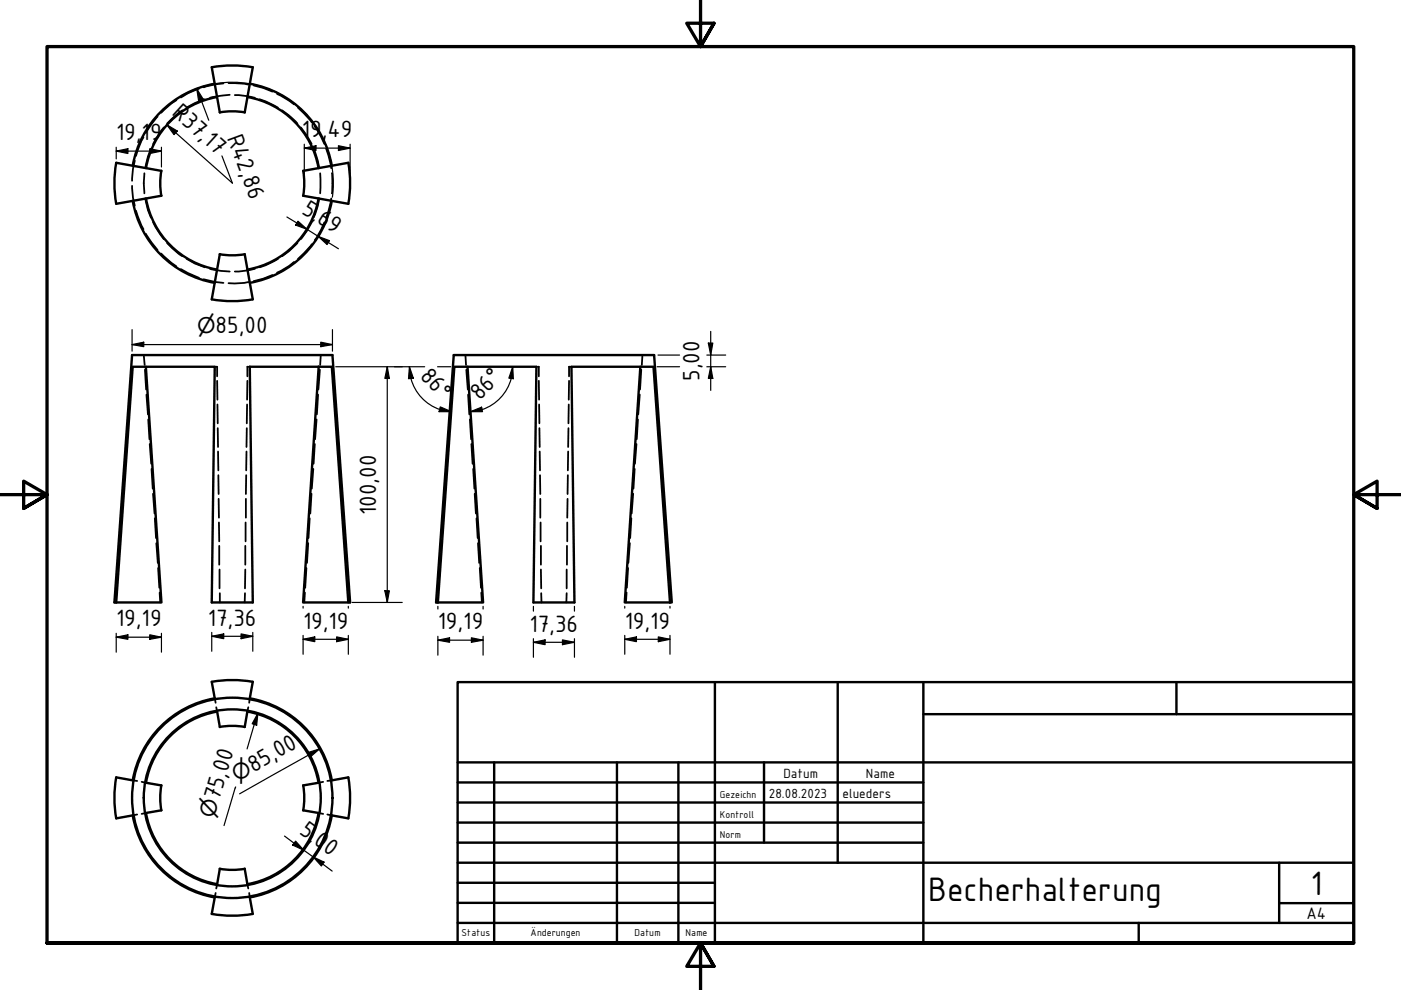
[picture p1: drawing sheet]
<svg xmlns="http://www.w3.org/2000/svg" width="297mm" height="210mm" viewBox="0 0 297 210" stroke-linecap="round" stroke-linejoin="round" font-family="sans-serif">
<!-- layer: Verdeckt (ISO) -->
<g fill="none" stroke="#000" stroke-width=".38">
<path d="M42.2 18.8l-2.4 1-1.4 .9M47.4 17.7l-1.7 .2-2.5 .6M48.5 17.6l3.3 .2 .9 .1M53.8 18.1l4 1.3M58.7 19.9l2.6 1.5 1.1 .7M28 39.4l.2 2.5 .4 1.7M28.6 34.1l-.4 1.7-.2 2.5M30.4 29.1l-.4 .8-1.2 3.2M30.6 36.7l-.1 2.1 .1 2.2M32 31.5l-.6 1.7-.6 2.5M33.4 24.7l-1.3 1.7-1.2 1.8M34.7 27l-.7 1-1.6 2.6"/>
<path d="M37.4 21.2l-1.1 .7-2.1 2M38.7 23.4l-.7 .4-2.6 2.4M43.4 21.1l-2.1 .8-1.7 .9M48.7 20.1l-4.2 .6M49.8 20.2l2.8 .2 1.4 .3M55.1 21.1l1.2 .4 2.6 1.3M59.8 23.4l1.5 1.1 1.8 1.7M63.2 22.8l2.9 3.1M63.8 27a14 14 0 0 1 2.2 3.6M66.5 31.6l.9 2.5 .3 1.6M66.7 26.8l1.4 2.2 .7 1.5M67.9 36.7v4.3"/>
<path d="M69.2 31.5l.4 1.3 .6 2.9M70.4 36.7l.1 2.1-.1 2.2M28.8 44.7l1.6 3.9M30.8 42.1l.6 2.4 .6 1.6M30.9 49.6l1.2 1.7 1.3 1.7M32.4 47.1l.6 1 1.7 2.6M34.2 53.8l2.1 1.9 1.1 .8M35.4 51.5l2.6 2.4 .7 .4M38.4 57.1l1.4 .8 2.4 1M39.6 54.9l1.7 1 2.1 .8M43.2 59.2l2.5 .6 1.7 .2M44.5 57l2.4 .4 1.8 .2"/>
<path d="M52.7 59.8l-2.9 .3-1.3-.1M54 57l-1.4 .3-2.8 .3M57.8 58.3l-2 .8-2 .5M58.9 54.9l-2.6 1.3-1.2 .5M62.4 55.5l-1.1 .9-2.6 1.4M63.1 51.5l-1.8 1.7-1.5 1.1M66 47.2a14 14 0 0 1-2.2 3.5M66.1 51.8l-2.9 3.1M67.7 42.1l-.3 1.6-.9 2.4M68.8 47.2l-.7 1.5-1.4 2.2M70.2 42.1l-.6 2.8-.4 1.3M30.5 75.3l.2 2.1"/>
<path d="M30.7 78.4l.3 4.2M45.5 77.8h.2M45.8 77.8h.2v2M52.6 77.8h-.1v2M52.8 77.8h.2M67.8 78.4l-.3 4.2M68 75.3l-.1 2.1M98.7 75.3l.1 2.1M98.9 78.4l.3 4.2M113.7 77.8h.2M114 77.8h.2v2M120.8 77.8h-.2v2"/>
<path d="M121 77.8h.2M136 78.4l-.3 4.2M136.2 75.3l-.1 2.1M31.1 83.7l.3 4.2M31.4 88.9l.3 4.2M31.7 94.1l.4 4.2M32.1 99.4l.3 4.2M46 80.7l.1 4M46.1 85.8l.1 4M46.2 90.8v4M46.2 95.7l.1 4M52.3 95.7l-.1 4"/>
<path d="M52.3 90.8v4M52.4 85.8l-.1 4M52.5 80.7l-.1 4M66.4 99.4l-.3 4.2M66.7 94.1l-.2 4.2M67.1 88.9l-.3 4.2M67.4 83.7l-.2 4.2M99.3 83.7l.2 4.2M99.6 88.9l.3 4.2M99.9 94.1l.3 4.2M100.3 99.4l.3 4.2M114.2 80.7l.1 4"/>
<path d="M114.3 85.8l.1 4M114.4 90.8v4M114.4 95.7l.1 4M120.5 95.7l-.1 4M120.5 90.8v4M120.6 85.8l-.1 4M120.6 80.7v4M134.6 99.4l-.3 4.2M134.9 94.1l-.3 4.2M135.3 88.9l-.3 4.2M135.6 83.7l-.3 4.2M32.4 104.7l.4 4.2"/>
<path d="M32.8 109.9l.3 4.2M33.1 115.2l.4 4.2M46.3 100.7l.1 4M46.4 105.8v4M46.4 110.8l.1 4M46.5 115.7v4M52 115.7v4M52.1 110.8v4M52.1 105.8v4M52.2 100.7l-.1 4M65.3 115.2l-.2 4.2M65.7 109.9l-.3 4.2"/>
<path d="M66 104.7l-.2 4.2M100.6 104.7l.3 4.2M101 109.9l.3 4.2M101.3 115.2l.3 4.2M114.5 100.7l.1 4M114.6 105.8v4M114.6 110.8v4M114.7 115.7v4M120.2 115.7v4M120.3 110.8v4M120.3 105.8v4M120.4 100.7l-.1 4"/>
<path d="M133.5 115.2l-.3 4.2M133.9 109.9l-.3 4.2M134.2 104.7l-.3 4.2M33.5 120.4l.3 4.2M33.8 125.6l.2 2.1M46.5 120.7v4M46.6 125.8v1.9M51.9 125.8v1.9M52 120.7l-.1 4M64.6 125.6l-.1 2.1M65 120.4l-.3 4.2M101.7 120.4l.3 4.2"/>
<path d="M102 125.6l.2 2.1M114.7 120.7v4M114.7 125.8l.1 1.9M120.1 120.7v4M120.1 125.8v1.9M132.8 125.6l-.1 2.1M133.2 120.4l-.3 4.2M45.5 148.1l.2 .9M45.8 150l.2 .8M52.6 150l-.1 .8M53 148.1l-.2 .9M28.1 165.5l1 .1"/>
<path d="M29.1 172.7l-1 .2M30 165.8l.9 .2M30.9 172.4l-.9 .2M67.6 172.4l.9 .2M68.5 165.8l-.9 .2M69.4 172.7l1 .2M70.4 165.5l-1 .1M45.7 189.3l-.2 1M46 187.5l-.2 .9M52.5 187.5l.1 .9M52.8 189.3l.2 1"/>
</g>
<!-- layer: Sichtbar (ISO) -->
<g fill="none" stroke="#000" stroke-width=".51">
<path d="M45.5 17.8a21.4 21.4 0 0 0-17.4 17.3M53 17.8a21.4 21.4 0 0 1 17.4 17.3M34.2 36.2l-.2 3 .2 2.3M34.2 36.2l-9.6-1.7a25 25 0 0 0 0 8.7l9.6-1.7M46 20.6a18.6 18.6 0 0 0-15 15M46.6 23.8l3-.2 2.3 .2 1.7-9.5a25 25 0 0 0-8.7 0l1.7 9.5M52.5 20.6a18.6 18.6 0 0 1 15 15M64.3 36.2l9.6-1.7a25 25 0 0 1 0 8.7l-9.6-1.7M64.3 36.2l.2 2.3-.2 3M28.1 42.6a21.4 21.4 0 0 0 17.4 17.4M31 42.1a18.6 18.6 0 0 0 15 15.1M67.5 42.1a18.6 18.6 0 0 1-15 15.1"/>
<path d="M70.3 42.6a21.4 21.4 0 0 1-17.3 17.4M30.9 77.8l3.3 49.9h-9.6M53.6 63.5l-1.7-9.6-3 .2-2.3-.2-1.7 9.6a25 25 0 0 0 8.7 0M67.6 77.8l-3.3 49.9h9.6l-3.5-49.9h-17.4l.6 49.9h-8.7l.6-49.9h-17.4l-3.5 49.9M99.1 77.8l3.3 49.9h-9.6M135.8 77.8l-3.3 49.9h9.5M24.6 127.7h-.3l3.7-52.4h42.5l3.7 52.4h-.3M92.8 127.7h-.3l3.7-52.4h42.5l3.7 52.4h-.4M92.8 127.7l3.5-49.9h17.4l-.6 49.9h8.7l-.6-49.9h17.4l3.4 49.9M46 150.9a18.6 18.6 0 0 0-15 15M46 150.8l.6 3.3 2.3-.2 3 .2 .6-3.3a18.6 18.6 0 0 1 15 15.1M24.6 164.8a25 25 0 0 0 0 8.7"/>
<path d="M24.6 173.5l3.5-.6a21.5 21.5 0 0 0 17.4 17.4l-.6 3.5a25 25 0 0 0 8.7 0l-.6-3.5a21.4 21.4 0 0 0 17.3-17.4l3.6 .6M24.6 164.8l3.5 .6a21.4 21.4 0 0 1 17.4-17.3l-.6-3.5a25 25 0 0 1 8.7 0l-.6 3.5a21.4 21.4 0 0 1 17.4 17.3l3.5-.6M30.9 166l3.3 .5M31 172.4a18.6 18.6 0 0 0 15 15.1M34.2 166.5l-.2 3 .2 2.3M34.2 171.8l-3.3 .6M64.3 171.8l3.3 .6M64.3 166.5l.2 2.3-.2 3M67.5 172.4a18.6 18.6 0 0 1-15 15.1l-.6-3.3-2.3 .2-3-.2-.6 3.3M67.6 166l-3.3 .5M73.9 164.8a25 25 0 0 1 0 8.7"/>
<circle cx="49.2" cy="169.2" r="21.2"/>
<circle cx="49.2" cy="169.2" r="18.8"/>
</g>
<!-- layer: Rahmen (ISO) -->
<path d="M148.5 -.1v10l-2.9-5h5.8l-2.9 5 2.9-5M0 104.9h10l-5-2.9v5.8l5-2.9-5 2.9M297 104.9h-10l5-2.9v5.8l-5-2.9 5 2.9M10 199.9v-190h277v190h-277h277M151.4 204.9l-2.9-5 2.9 5h-5.8l2.9-5v10" fill="none" stroke="#000" stroke-width=".7"/>
<!-- layer: Titel (ISO) -->
<g fill="none" stroke="#000" stroke-width=".51">
<path d="M97 144.6h190v55.3h-190zM151.6 144.6v55.3M177.6 144.6v38.3M195.8 151.4h91.2M195.8 144.6v55.3M249.4 144.6v6.8M97 165.9h98.8M97 170.2h98.8M97 174.4h98.8M97 178.7h98.8M97 161.6h190M104.8 161.6v38.3"/>
<path d="M130.8 161.6v38.3M143.8 161.6v38.3M162 161.6v17.1M97 195.7h190M97 182.9h190M97 187.2h54.6M97 191.4h54.6M241.4 195.7v4.2M271.2 191.5h15.8M271.2 182.9v12.8"/>
</g>
<g fill="none" stroke="#000" stroke-width=".25">
<path d="M41.7 18.8l1.4 2.2-1 .3zM41.7 18.8l2.6 6.7M24.6 32l2.5-.5v1zM24.6 31.2v2.5M24.6 32h9.6M31.7 31.5l2.5 .5-2.5 .5zM34.2 31.2v4.2M35.4 26.5l2.2 1.3-.7 .7zM35.4 26.5l13.9 12.3-2.2-5.7M38.8 20.1a21.4 21.4 0 0 1 26.6 4.7M64.5 31.4l2.5-.5v1zM64.5 31.4h9.7"/>
<path d="M64.5 30.6v7.5M69 30.6a21.4 21.4 0 0 1 1.5 11.2M71.8 30.9l2.4 .5-2.4 .5zM74.2 30.6v7.5M60.8 46l11 6.7M63.2 46.9l1.9 1.7-2.4-.9zM67.5 50.1l2.3 .9-.5 .9zM28 73.1l2.5-.5v.9zM28 73.1h42.5M28 69.9v4.6M68 72.6l2.5 .5-2.5 .4zM70.5 69.9v4.6"/>
<path d="M71.2 77.8h18.8M82.1 77.8l.4 2.4h-.9zM82.1 77.8v49.9M86.8 77.8l.8 2.4-1 .1zM86.8 77.8a9.6 9.6 0 0 0 6.4 9M92.8 77.8h2.8M108.7 77.8l.1 2.5-.9-.1zM108.7 77.8l-.4 2.4M139.3 77.8h4.8M139.5 75.3h4.6M149.9 77.8h4M149.9 75.3h4"/>
<path d="M150.2 72.7h.9l-.4 2.6zM150.7 77.8l.4 2.4h-.9zM150.7 70.3v12.5M93.2 86.8l2.5 .5M93.3 86.3l2.4 1h-2.6zM99.8 87.3l2.3-1 .2 1zM102.2 86.8l-2.4 .5M108.4 80.3a9.6 9.6 0 0 1-6.2 6.5M24.6 135.1l2.5-.5v.9zM24.6 135.1h9.6M24.6 134.3v4M31.7 134.6l2.5 .5-2.5 .4z"/>
<path d="M34.2 134.3v4M44.9 134.9l2.5-.5v1zM44.9 134.9h8.7M44.9 134.1v4M51.1 134.4l2.5 .5-2.5 .5zM53.6 134.1v4M64.3 135.5l2.4-.5v1.1zM64.3 135.5h9.6M64.3 128.6v.3M64.3 134.7v4M71.4 135l2.5 .5-2.5 .6zM73.9 128.6v.3"/>
<path d="M73.9 134.7v4M74.7 127.7h10.6M81.6 125.3h.9l-.4 2.4zM92.8 135.7l2.5-.5v1zM92.8 135.7h9.6M92.8 128.6v.5M92.8 134.9v4M99.9 135.2l2.5 .5-2.5 .5zM102.4 128.6v.5M102.4 134.9v4M113.1 136.2l2.5-.5v1zM113.1 136.2h8.7"/>
<path d="M113.1 128.6v1M113.1 135.4v4M119.3 135.7l2.5 .5-2.5 .5zM121.8 128.6v1M121.8 135.4v4M132.5 135.5l2.4-.5v1.1zM132.5 135.5h9.5M132.5 128.6v.3M132.5 134.7v4M139.6 135l2.4 .5-2.4 .6zM142 128.6v.3M142 134.7v4"/>
<path d="M54.7 151.2l-.3 2.6-.9-.3zM54.7 151.2l-2.3 7.6M65.3 159.5l2.5-.7-2 1.6zM67.8 158.8l-17 9.5M50 166.8l-2.5 8.2M60.3 177.3l10.1 7.4M62.7 178.3l1.7 1.9-2.4-1zM66.4 181.7l2.3 1.1-.6 .8z"/>
</g>
<g fill="#000">
<path d="M24.6 32l2.5-.5v1z" fill-rule="evenodd"/>
<path d="M31.7 31.5l2.5 .5-2.5 .5z" fill-rule="evenodd"/>
<path d="M35.4 26.5l2.2 1.3-.7 .7z" fill-rule="evenodd"/>
<path d="M41.7 18.8l1.4 2.2-1 .3z" fill-rule="evenodd"/>
<path d="M64.5 31.4l2.5-.5v1z" fill-rule="evenodd"/>
<path d="M71.8 30.9l2.4 .5-2.4 .5z" fill-rule="evenodd"/>
<path d="M63.2 46.9l1.9 1.7-2.4-.9z" fill-rule="evenodd"/>
<path d="M67.5 50.1l2.3 .9-.5 .9z" fill-rule="evenodd"/>
<path d="M28 73.1l2.5-.5v.9z" fill-rule="evenodd"/>
<path d="M68 72.6l2.5 .5-2.5 .4z" fill-rule="evenodd"/>
<path d="M150.2 72.7h.9l-.4 2.6z" fill-rule="evenodd"/>
<path d="M82.1 77.8l.4 2.4h-.9z" fill-rule="evenodd"/>
<path d="M86.8 77.8l.8 2.4-1 .1z" fill-rule="evenodd"/>
<path d="M93.3 86.3l2.4 1h-2.6z" fill-rule="evenodd"/>
<path d="M99.8 87.3l2.3-1 .2 1z" fill-rule="evenodd"/>
<path d="M108.7 77.8l.1 2.5-.9-.1z" fill-rule="evenodd"/>
<path d="M150.7 77.8l.4 2.4h-.9z" fill-rule="evenodd"/>
<path d="M24.6 135.1l2.5-.5v.9z" fill-rule="evenodd"/>
<path d="M31.7 134.6l2.5 .5-2.5 .4z" fill-rule="evenodd"/>
<path d="M44.9 134.9l2.5-.5v1z" fill-rule="evenodd"/>
<path d="M51.1 134.4l2.5 .5-2.5 .5z" fill-rule="evenodd"/>
<path d="M64.3 135.5l2.4-.5v1.1z" fill-rule="evenodd"/>
<path d="M71.4 135l2.5 .5-2.5 .6z" fill-rule="evenodd"/>
<path d="M81.6 125.3h.9l-.4 2.4z" fill-rule="evenodd"/>
<path d="M92.8 135.7l2.5-.5v1z" fill-rule="evenodd"/>
<path d="M99.9 135.2l2.5 .5-2.5 .5z" fill-rule="evenodd"/>
<path d="M113.1 136.2l2.5-.5v1z" fill-rule="evenodd"/>
<path d="M119.3 135.7l2.5 .5-2.5 .5z" fill-rule="evenodd"/>
<path d="M132.5 135.5l2.4-.5v1.1z" fill-rule="evenodd"/>
<path d="M139.6 135l2.4 .5-2.4 .6z" fill-rule="evenodd"/>
<path d="M54.7 151.2l-.3 2.6-.9-.3z" fill-rule="evenodd"/>
<path d="M62.7 178.3l1.7 1.9-2.4-1z" fill-rule="evenodd"/>
<path d="M65.3 159.5l2.5-.7-2 1.6z" fill-rule="evenodd"/>
<path d="M66.4 181.7l2.3 1.1-.6 .8z" fill-rule="evenodd"/>
</g>
<g font-size="7.7">
<text x="196.8" y="191">Becherhalterung</text>
<text x="277.9" y="189.7">1</text>
</g>
<g font-size="5.4">
<text x="24.6" y="29.8">19,19</text>
<text x="36.3" y="24.2" transform="rotate(42 36.3 24.2)">R37,17</text>
<text x="48.1" y="29.2" transform="rotate(70 48.1 29.2)">R42,86</text>
<text x="64" y="29.1">19,49</text>
<text x="63.8" y="45.2" transform="rotate(32 63.8 45.2)">5,69</text>
<text x="45.7" y="70.6">85,00</text>
<text x="88.9" y="79.9" transform="rotate(47 88.9 79.9)">86°</text>
<text x="148.3" y="80.8" transform="rotate(-90 148.3 80.8)">5,00</text>
<text x="101.8" y="85.1" transform="rotate(-47 101.8 85.1)">86°</text>
<text x="79.8" y="109.1" transform="rotate(-90 79.8 109.1)">100,00</text>
<text x="24.6" y="132.8">19,19</text>
<text x="44.1" y="132.6">17,36</text>
<text x="64.3" y="133.3">19,19</text>
<text x="92.8" y="133.4">19,19</text>
<text x="112.3" y="133.9">17,36</text>
<text x="132.5" y="133.3">19,19</text>
<text x="53.7" y="163.8" transform="rotate(-29 53.7 163.8)">85,00</text>
<text x="46.5" y="169.8" transform="rotate(-73 46.5 169.8)">75,00</text>
<text x="63.3" y="176.6" transform="rotate(36 63.3 176.6)">5,00</text>
</g>
<g font-size="4.6">
<text x="41.8" y="70.6">⌀</text>
<text x="50.3" y="165.8" transform="rotate(-29 50.3 165.8)">⌀</text>
<text x="45.3" y="173.6" transform="rotate(-73 45.3 173.6)">⌀</text>
</g>
<text font-size="3.8" x="277" y="194.9">A4</text>
<g font-size="3">
<text x="166.1" y="164.9">Datum</text>
<text x="183.6" y="164.9">Name</text>
<text x="163" y="169.1">28.08.2023</text>
<text x="178.6" y="169.1">elueders</text>
</g>
<g font-size="2.3">
<text x="152.6" y="169.1">Gezeichn</text>
<text x="152.6" y="173.4">Kontroll</text>
<text x="152.6" y="177.6">Norm</text>
<text x="97.9" y="198.5">Status</text>
<text x="112.5" y="198.5">Änderungen</text>
<text x="134.6" y="198.5">Datum</text>
<text x="145.4" y="198.5">Name</text>
</g>
</svg>
